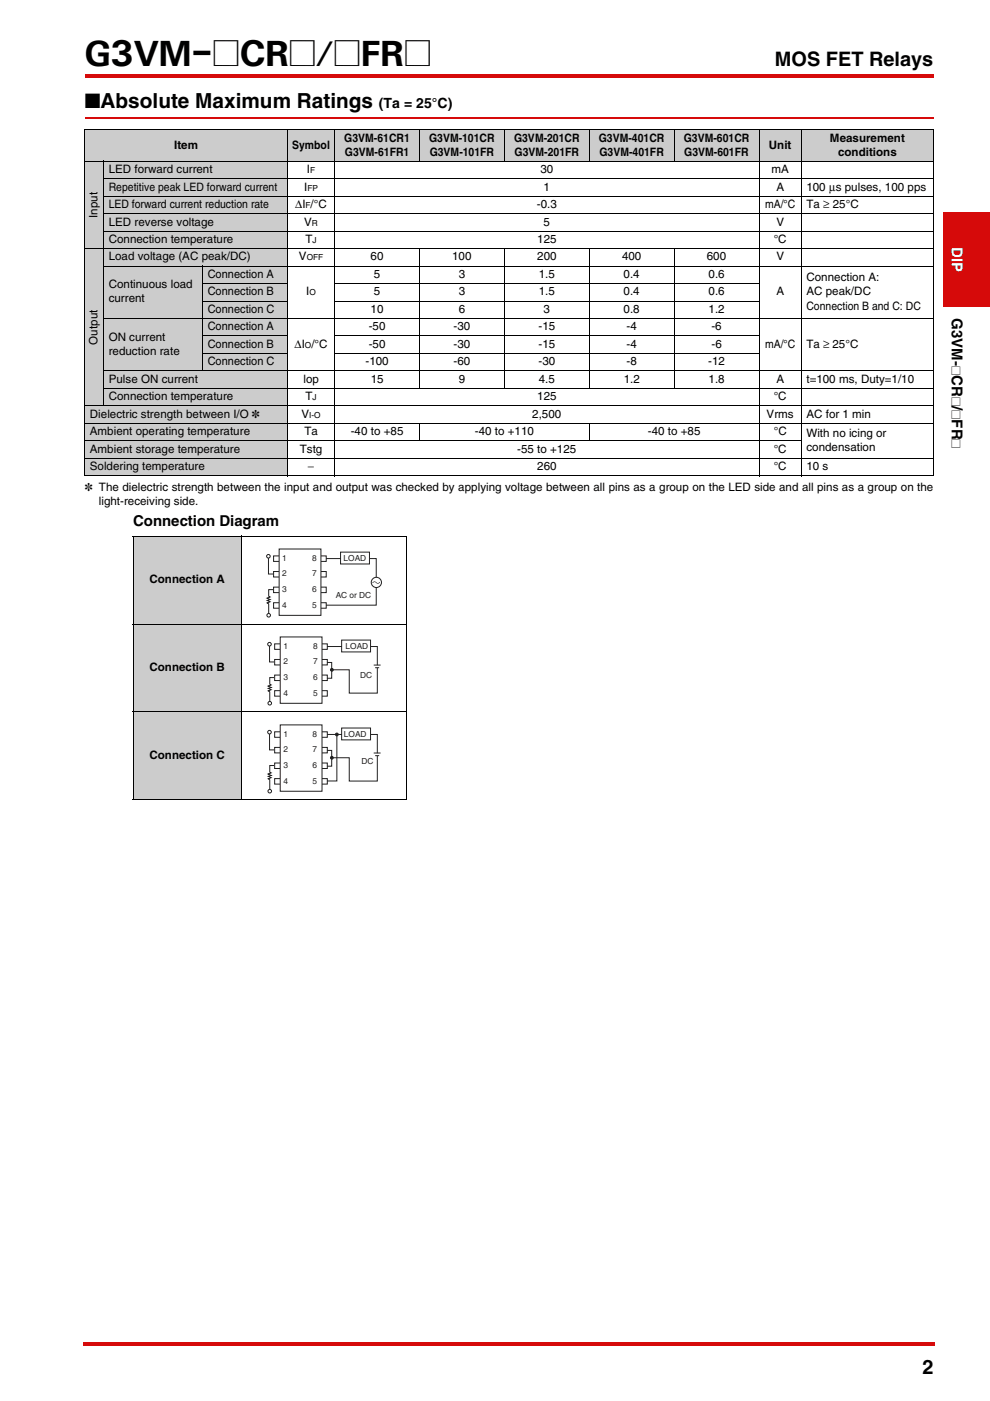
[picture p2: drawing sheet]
<svg xmlns="http://www.w3.org/2000/svg" width="210mm" height="297mm" viewBox="0 0 210 297" stroke-linecap="round" stroke-linejoin="round" font-family="sans-serif">
<g fill="#d60a0a">
<path d="M18 15.7h180v.7h-180z"/>
<path d="M17.7 284.7h.3v.7h-.3z"/>
<path d="M18 284.7h180.3v.7h-180.3z"/>
<path d="M200 45h9.9v20h-9.9z"/>
</g>
<path d="M18 24.4h180v2h-180z" fill="#fff"/>
<path d="M18 24.9h180" fill="none" stroke="#d60a0a" stroke-width=".42"/>
<g fill="#ccc">
<path d="M18 27.5h43v6.7h-43z"/>
<path d="M61 27.5h10v6.7h-10z"/>
<path d="M71 27.5h18v6.7h-18z"/>
<path d="M89 27.5h18v6.7h-18z"/>
<path d="M107 27.5h18v6.7h-18z"/>
<path d="M125 27.5h18v6.7h-18z"/>
<path d="M143 27.5h18v6.7h-18z"/>
<path d="M161 27.5h9v6.7h-9z"/>
<path d="M170 27.5h28v6.7h-28z"/>
<path d="M18 34.2h4v18.5h-4z"/>
<path d="M22 34.2h39v3.7h-39z"/>
<path d="M22 37.9h39v3.7h-39z"/>
<path d="M22 41.6h39v3.7h-39z"/>
<path d="M22 45.3h39v3.7h-39z"/>
<path d="M22 49h39v3.7h-39z"/>
<path d="M18 52.7h4v33.3h-4z"/>
<path d="M22 52.7h39v3.7h-39z"/>
<path d="M22 56.4h21v11.1h-21z"/>
<path d="M43 56.4h18v3.7h-18z"/>
<path d="M43 60.1h18v3.7h-18z"/>
<path d="M43 63.8h18v3.7h-18z"/>
<path d="M22 67.5h21v11.1h-21z"/>
<path d="M43 67.5h18v3.7h-18z"/>
<path d="M43 71.2h18v3.7h-18z"/>
<path d="M43 74.9h18v3.7h-18z"/>
<path d="M22 78.6h39v3.7h-39z"/>
<path d="M22 82.3h39v3.7h-39z"/>
<path d="M18 86h43v3.7h-43z"/>
<path d="M18 89.7h43v3.8h-43z"/>
<path d="M18 93.5h43v3.7h-43z"/>
<path d="M18 97.2h43v3.7h-43z"/>
</g>
<g fill="none" stroke="#000" stroke-width=".21">
<path d="M17.9 27.5h180.2M17.9 34.2h180.2M18 27.6v73.2M21.9 37.9h176.2M22 34.1v52M61 27.4v73.6M71 27.4v73.6M89 27.4v6.9M107 27.4v6.9M125 27.4v6.9M143 27.4v6.9M161 27.4v73.6"/>
<path d="M170 27.4v73.6M198 27.6v73.2M17.9 52.7h180.2M21.9 41.6h176.2M21.9 45.3h176.2M21.9 49h176.2M21.9 56.4h176.2M43 56.3v22.4M89 52.6v29.8M107 52.6v29.8M125 52.6v29.8M143 52.6v29.8"/>
<path d="M21.9 67.5h176.2M21.9 78.6h176.2M42.9 60.1h18.2M42.9 63.8h18.2M42.9 71.2h18.2M42.9 74.9h18.2M70.9 60.1h90.1M70.9 63.8h90.1M70.9 71.2h90.1M70.9 74.9h90.1M17.9 86.1h180.2M17.9 89.8h180.2"/>
<path d="M17.9 93.5h152.1M17.9 97.2h180.2M21.9 82.3h176.2M89 89.7v3.8M125 89.7v3.8M17.9 100.9h180.2"/>
</g>
<g fill="#ccc">
<path d="M28.2 113.6h23v18.7h-23z"/>
<path d="M28.2 132.3h23v18.6h-23z"/>
<path d="M28.2 150.9h23v18.7h-23z"/>
</g>
<path d="M28.1 113.6h58.2M28.2 113.7v55.8M51.2 113.5v56.2M86.2 113.7v55.8M28.1 132.3h58.2M28.1 151h58.2M28.1 169.6h58.2" fill="none" stroke="#000" stroke-width=".21"/>
<path d="M56.9 118.1v3.6h1.5M68.6 118.4h11.2v9.9h-11.2M57 128v2.5M58.3 125h-1.3v1.5" fill="none" stroke="#231f20" stroke-width=".21"/>
<path d="M58 117.9h11.2v1.1h-11.2z" fill="#fff"/>
<path d="M58 117.9h11.2v1.1h-11.2z" fill="none" stroke="#231f20" stroke-width=".21"/>
<path d="M58 121.2h11.2v1.1h-11.2z" fill="#fff"/>
<path d="M58 121.2h11.2v1.1h-11.2z" fill="none" stroke="#231f20" stroke-width=".21"/>
<path d="M58 124.5h11.2v1.1h-11.2z" fill="#fff"/>
<path d="M58 124.5h11.2v1.1h-11.2z" fill="none" stroke="#231f20" stroke-width=".21"/>
<path d="M58 127.8h11.2v1.2h-11.2z" fill="#fff"/>
<path d="M58 127.8h11.2v1.2h-11.2z" fill="none" stroke="#231f20" stroke-width=".21"/>
<circle cx="56.9" cy="117.9" r=".38" fill="#fff"/>
<circle cx="56.9" cy="117.9" r=".38" fill="none" stroke="#231f20" stroke-width=".21"/>
<circle cx="57" cy="130.5" r=".38" fill="#fff"/>
<g fill="none" stroke="#231f20" stroke-width=".21">
<path d="M57 126.4l.3 .2-.7 .2 .7 .3-.6 .2 .6 .3-.6 .2 .3 .2"/>
<circle cx="57" cy="130.5" r=".38"/>
</g>
<circle cx="79.8" cy="123.5" r="1.08" fill="#fff"/>
<circle cx="79.8" cy="123.5" r="1.08" fill="none" stroke="#231f20" stroke-width=".21"/>
<path d="M79.1 123.4l.5-.1 .5 .3 .5-.2a.73 .73 0 0 1-1.2 0l-.3 .3-.1-.1z" fill="#231f20"/>
<path d="M72.2 117.1h6.2v2.5h-6.2z" fill="#fff"/>
<path d="M72.2 117.1h6.2v2.5h-6.2z" fill="none" stroke="#231f20" stroke-width=".21"/>
<path d="M59.2 116.4h8.9v14.1h-8.9z" fill="#fff"/>
<path d="M59.2 116.4h8.9v14.1h-8.9zM57.2 136.7v3.6h1.5M69.1 137.1h10.9v3.9M57.2 146.6v2.5M58.5 143.7h-1.3v1.4M68.8 140.5h1.6v3.3h-1.6M80 141.6v5.4h-5.9v-5h-3.7" fill="none" stroke="#231f20" stroke-width=".21"/>
<path d="M58.3 136.5h11.1v1.2h-11.1z" fill="#fff"/>
<path d="M58.3 136.5h11.1v1.2h-11.1z" fill="none" stroke="#231f20" stroke-width=".21"/>
<path d="M58.3 139.8h11.1v1.2h-11.1z" fill="#fff"/>
<path d="M58.3 139.8h11.1v1.2h-11.1z" fill="none" stroke="#231f20" stroke-width=".21"/>
<path d="M58.3 143.1h11.1v1.2h-11.1z" fill="#fff"/>
<path d="M58.3 143.1h11.1v1.2h-11.1z" fill="none" stroke="#231f20" stroke-width=".21"/>
<path d="M58.3 146.4h11.1v1.2h-11.1z" fill="#fff"/>
<path d="M58.3 146.4h11.1v1.2h-11.1z" fill="none" stroke="#231f20" stroke-width=".21"/>
<circle cx="57.2" cy="136.6" r=".38" fill="#fff"/>
<circle cx="57.2" cy="136.6" r=".38" fill="none" stroke="#231f20" stroke-width=".21"/>
<circle cx="57.2" cy="149.1" r=".38" fill="#fff"/>
<g fill="none" stroke="#231f20" stroke-width=".21">
<path d="M57.2 145.1l.3 .1-.6 .3 .6 .3-.6 .2 .6 .2-.6 .3 .3 .2"/>
<circle cx="57.2" cy="149.1" r=".38"/>
</g>
<path d="M72.5 135.7h6.1v2.5h-6.1z" fill="#fff"/>
<path d="M72.5 135.7h6.1v2.5h-6.1z" fill="none" stroke="#231f20" stroke-width=".21"/>
<path d="M59.4 135h8.9v14.1h-8.9z" fill="#fff"/>
<path d="M59.4 135h8.9v14.1h-8.9z" fill="none" stroke="#231f20" stroke-width=".21"/>
<circle cx="70.4" cy="142" r=".3" fill="#231f20"/>
<g fill="none" stroke="#231f20" stroke-width=".21">
<path d="M57.2 155.3v3.7h1.5M68.8 159.1h1.6v3.3h-1.6M69.1 155.7h10.9v4M71.4 155.8v9.8h-2.2M79.3 141h1.4M79.6 141.6h.8M57.2 165.3v2.4M58.5 162.3h-1.3v1.5M80 160.3v5.3h-5.9v-4.9h-3.7"/>
<circle cx="70.4" cy="142" r=".3"/>
</g>
<path d="M58.3 155.2h11.1v1.1h-11.1z" fill="#fff"/>
<path d="M58.3 155.2h11.1v1.1h-11.1z" fill="none" stroke="#231f20" stroke-width=".21"/>
<path d="M58.3 158.5h11.1v1.1h-11.1z" fill="#fff"/>
<path d="M58.3 158.5h11.1v1.1h-11.1z" fill="none" stroke="#231f20" stroke-width=".21"/>
<path d="M58.3 161.8h11.1v1.1h-11.1z" fill="#fff"/>
<path d="M58.3 161.8h11.1v1.1h-11.1z" fill="none" stroke="#231f20" stroke-width=".21"/>
<path d="M58.3 165.1h11.1v1.1h-11.1z" fill="#fff"/>
<path d="M58.3 165.1h11.1v1.1h-11.1z" fill="none" stroke="#231f20" stroke-width=".21"/>
<circle cx="57.2" cy="155.2" r=".38" fill="#fff"/>
<circle cx="57.2" cy="155.2" r=".38" fill="none" stroke="#231f20" stroke-width=".21"/>
<circle cx="57.2" cy="167.7" r=".38" fill="#fff"/>
<g fill="none" stroke="#231f20" stroke-width=".21">
<path d="M57.2 163.7l.3 .2-.6 .2 .6 .3-.6 .2 .6 .3-.6 .2 .3 .2"/>
<circle cx="57.2" cy="167.7" r=".38"/>
</g>
<path d="M72.5 154.4h6.1v2.5h-6.1z" fill="#fff"/>
<path d="M72.5 154.4h6.1v2.5h-6.1z" fill="none" stroke="#231f20" stroke-width=".21"/>
<path d="M59.4 153.7h8.9v14.1h-8.9z" fill="#fff"/>
<path d="M59.4 153.7h8.9v14.1h-8.9z" fill="none" stroke="#231f20" stroke-width=".21"/>
<circle cx="70.4" cy="160.7" r=".3" fill="#231f20"/>
<circle cx="70.4" cy="160.7" r=".3" fill="none" stroke="#231f20" stroke-width=".21"/>
<circle cx="71.4" cy="155.7" r=".3" fill="#231f20"/>
<g fill="none" stroke="#231f20" stroke-width=".21">
<path d="M79.3 159.7h1.4M79.6 160.2h.8"/>
<circle cx="71.4" cy="155.7" r=".3"/>
</g>
<text font-size="7.4" x="18" y="13.9">G3VM-@CR@/@FR@</text>
<text font-size="4.4" x="18" y="22.9">■Absolute Maximum Ratings</text>
<g font-size="4.2">
<text x="164.4" y="13.9">MOS FET Relays</text>
<text x="195.6" y="291.3">2</text>
</g>
<text font-size="3.2" fill="#fff" x="201.9" y="52.4" transform="rotate(90 201.9 52.4)">DIP</text>
<g font-size="3.2">
<text x="201.9" y="67.5" transform="rotate(90 201.9 67.5)">G3VM- CR / FR</text>
<text x="28.2" y="111.5">Connection Diagram</text>
</g>
<text font-size="3" x="80.4" y="22.9">(Ta = 25°C)</text>
<g font-size="2.5">
<text x="37" y="31.5">Item</text>
<text x="62" y="31.5">Symbol</text>
<text x="73" y="30">G3VM-61CR1</text>
<text x="73.2" y="33">G3VM-61FR1</text>
<text x="91" y="30">G3VM-101CR</text>
<text x="91.1" y="33">G3VM-101FR</text>
<text x="109" y="30">G3VM-201CR</text>
<text x="109.2" y="33">G3VM-201FR</text>
<text x="127" y="30">G3VM-401CR</text>
<text x="127.1" y="33">G3VM-401FR</text>
<text x="145" y="30">G3VM-601CR</text>
<text x="145.1" y="33">G3VM-601FR</text>
<text x="163.1" y="31.5">Unit</text>
<text x="176" y="30">Measurement</text>
<text x="177.8" y="33">conditions</text>
<text x="23.1" y="36.7">LED forward current</text>
<text x="23.1" y="40.4">Repetitive peak LED forward current</text>
<text x="64.5" y="40.4">I</text>
<text x="65.1" y="36.7">I</text>
<text x="114.6" y="36.7">30</text>
<text x="115.3" y="40.4">1</text>
<text x="163.6" y="36.7">mA</text>
<text x="164.7" y="40.4">A</text>
<text x="171" y="40.4">100 μs pulses, 100 pps</text>
<text x="20.7" y="46.2" transform="rotate(-90 20.7 46.2)">Input</text>
<text x="23.1" y="44.1">LED forward current reduction rate</text>
<text x="23.1" y="47.8">LED reverse voltage</text>
<text x="62.6" y="44.1">ΔI /°C</text>
<text x="64.5" y="47.8">V</text>
<text x="113.9" y="44.1">-0.3</text>
<text x="115.3" y="47.8">5</text>
<text x="162.3" y="44.1">mA/°C</text>
<text x="164.7" y="47.8">V</text>
<text x="171" y="44.1">Ta ≥ 25°C</text>
<text x="23.1" y="51.5">Connection temperature</text>
<text x="64.8" y="51.5">T</text>
<text x="113.9" y="51.5">125</text>
<text x="164.1" y="51.5">°C</text>
<text x="23.1" y="55.2">Load voltage (AC peak/DC)</text>
<text x="44" y="58.9">Connection A</text>
<text x="63.4" y="55.2">V</text>
<text x="78.6" y="55.2">60</text>
<text x="79.3" y="58.9">5</text>
<text x="95.9" y="55.2">100</text>
<text x="97.3" y="58.9">3</text>
<text x="113.9" y="55.2">200</text>
<text x="114.3" y="58.9">1.5</text>
<text x="131.9" y="55.2">400</text>
<text x="132.3" y="58.9">0.4</text>
<text x="149.9" y="55.2">600</text>
<text x="150.3" y="58.9">0.6</text>
<text x="164.7" y="55.2">V</text>
<text x="171" y="59.6">Connection A:</text>
<text x="23.1" y="61.2">Continuous load</text>
<text x="23.1" y="64.1">current</text>
<text x="44" y="62.6">Connection B</text>
<text x="65" y="62.6">I</text>
<text x="79.3" y="62.6">5</text>
<text x="97.3" y="62.6">3</text>
<text x="114.3" y="62.6">1.5</text>
<text x="132.3" y="62.6">0.4</text>
<text x="150.3" y="62.6">0.6</text>
<text x="164.7" y="62.6">A</text>
<text x="171" y="65.6">Connection B and C: DC</text>
<text x="171" y="62.6">AC peak/DC</text>
<text x="44" y="66.3">Connection C</text>
<text x="44" y="70">Connection A</text>
<text x="78.2" y="70">-50</text>
<text x="78.6" y="66.3">10</text>
<text x="96.2" y="70">-30</text>
<text x="97.3" y="66.3">6</text>
<text x="114.2" y="70">-15</text>
<text x="115.3" y="66.3">3</text>
<text x="132.3" y="66.3">0.8</text>
<text x="132.9" y="70">-4</text>
<text x="150.3" y="66.3">1.2</text>
<text x="150.9" y="70">-6</text>
<text x="20.7" y="73.1" transform="rotate(-90 20.7 73.1)">Output</text>
<text x="23.1" y="72.3">ON current</text>
<text x="23.1" y="75.2">reduction rate</text>
<text x="44" y="73.7">Connection B</text>
<text x="44" y="77.4">Connection C</text>
<text x="62.5" y="73.7">ΔI /°C</text>
<text x="77.5" y="77.4">-100</text>
<text x="78.2" y="73.7">-50</text>
<text x="96.2" y="77.4">-60</text>
<text x="96.2" y="73.7">-30</text>
<text x="114.2" y="77.4">-30</text>
<text x="114.2" y="73.7">-15</text>
<text x="132.9" y="77.4">-8</text>
<text x="132.9" y="73.7">-4</text>
<text x="150.2" y="77.4">-12</text>
<text x="150.9" y="73.7">-6</text>
<text x="162.3" y="73.7">mA/°C</text>
<text x="171" y="73.7">Ta ≥ 25°C</text>
<text x="201.9" y="77.6" transform="rotate(90 201.9 77.6)">@</text>
<text x="23.1" y="81.2">Pulse ON current</text>
<text x="64.4" y="81.2">lop</text>
<text x="78.6" y="81.2">15</text>
<text x="97.3" y="81.2">9</text>
<text x="114.3" y="81.2">4.5</text>
<text x="132.3" y="81.2">1.2</text>
<text x="150.3" y="81.2">1.8</text>
<text x="164.7" y="81.2">A</text>
<text x="171.1" y="81.2">t=100 ms, Duty=1/10</text>
<text x="19" y="88.6">Dielectric strength between I/O *</text>
<text x="23.1" y="84.9">Connection temperature</text>
<text x="63.9" y="88.6">V</text>
<text x="64.8" y="84.9">T</text>
<text x="112.9" y="88.6">2,500</text>
<text x="113.9" y="84.9">125</text>
<text x="162.6" y="88.6">Vrms</text>
<text x="164.1" y="84.9">°C</text>
<text x="171.1" y="88.6">AC for 1 min</text>
<text x="201.9" y="84.1" transform="rotate(90 201.9 84.1)">@ @</text>
<text x="19" y="92.3">Ambient operating temperature</text>
<text x="19" y="96">Ambient storage temperature</text>
<text x="63.6" y="96">Tstg</text>
<text x="64.6" y="92.3">Ta</text>
<text x="74.4" y="92.3">-40 to +85</text>
<text x="100.7" y="92.3">-40 to +110</text>
<text x="109.7" y="96">-55 to +125</text>
<text x="137.4" y="92.3">-40 to +85</text>
<text x="164.1" y="96">°C</text>
<text x="164.1" y="92.3">°C</text>
<text x="171" y="92.6">With no icing or</text>
<text x="171" y="95.6">condensation</text>
<text x="201.9" y="93.2" transform="rotate(90 201.9 93.2)">@</text>
<text x="19" y="99.7">Soldering temperature</text>
<text x="65.3" y="99.7">−</text>
<text x="113.9" y="99.7">260</text>
<text x="164.1" y="99.7">°C</text>
<text x="171" y="99.7">10 s</text>
<text x="18" y="104.1">* The dielectric strength between the input and output was checked by applying voltage between all pins as a group on the LED side and all pins as a group on the</text>
<text x="21" y="107.1">light-receiving side.</text>
<text x="31.7" y="123.7">Connection A</text>
<text x="31.7" y="142.3">Connection B</text>
<text x="31.7" y="161">Connection C</text>
</g>
<g font-size="1.8">
<text x="65.2" y="40.4">FP</text>
<text x="65.8" y="36.7">F</text>
<text x="64.8" y="44.1">F</text>
<text x="66.2" y="47.8">R</text>
<text x="66.3" y="51.5">J</text>
<text x="65" y="55.2">OFF</text>
<text x="65.6" y="62.6">O</text>
<text x="64.7" y="73.7">O</text>
<text x="65.6" y="88.6">I-O</text>
<text x="66.3" y="84.9">J</text>
</g>
<g font-size="1.8" fill="#231f20">
<text x="59.9" y="118.9">1</text>
<text x="66.2" y="118.9">8</text>
<text x="72.9" y="119">LOAD</text>
<text x="59.9" y="122.2">2</text>
<text x="59.9" y="125.5">3</text>
<text x="66.2" y="125.5">6</text>
<text x="66.2" y="122.2">7</text>
<text x="59.9" y="128.8">4</text>
<text x="66.2" y="128.8">5</text>
<text x="71.2" y="126.9">AC or DC</text>
<text x="60.1" y="137.5">1</text>
<text x="66.5" y="137.5">8</text>
<text x="73.3" y="137.6">LOAD</text>
<text x="60.1" y="140.8">2</text>
<text x="66.5" y="140.8">7</text>
<text x="76.4" y="143.7">DC</text>
<text x="60.1" y="144.2">3</text>
<text x="60.1" y="147.5">4</text>
<text x="66.5" y="147.5">5</text>
<text x="66.5" y="144.2">6</text>
<text x="60.1" y="156.2">1</text>
<text x="60.1" y="159.5">2</text>
<text x="66.3" y="159.5">7</text>
<text x="66.3" y="156.2">8</text>
<text x="73" y="156.3">LOAD</text>
<text x="60.1" y="162.8">3</text>
<text x="60.1" y="166.1">4</text>
<text x="66.3" y="166.1">5</text>
<text x="66.3" y="162.8">6</text>
<text x="76.7" y="162.1">DC</text>
</g>
</svg>
